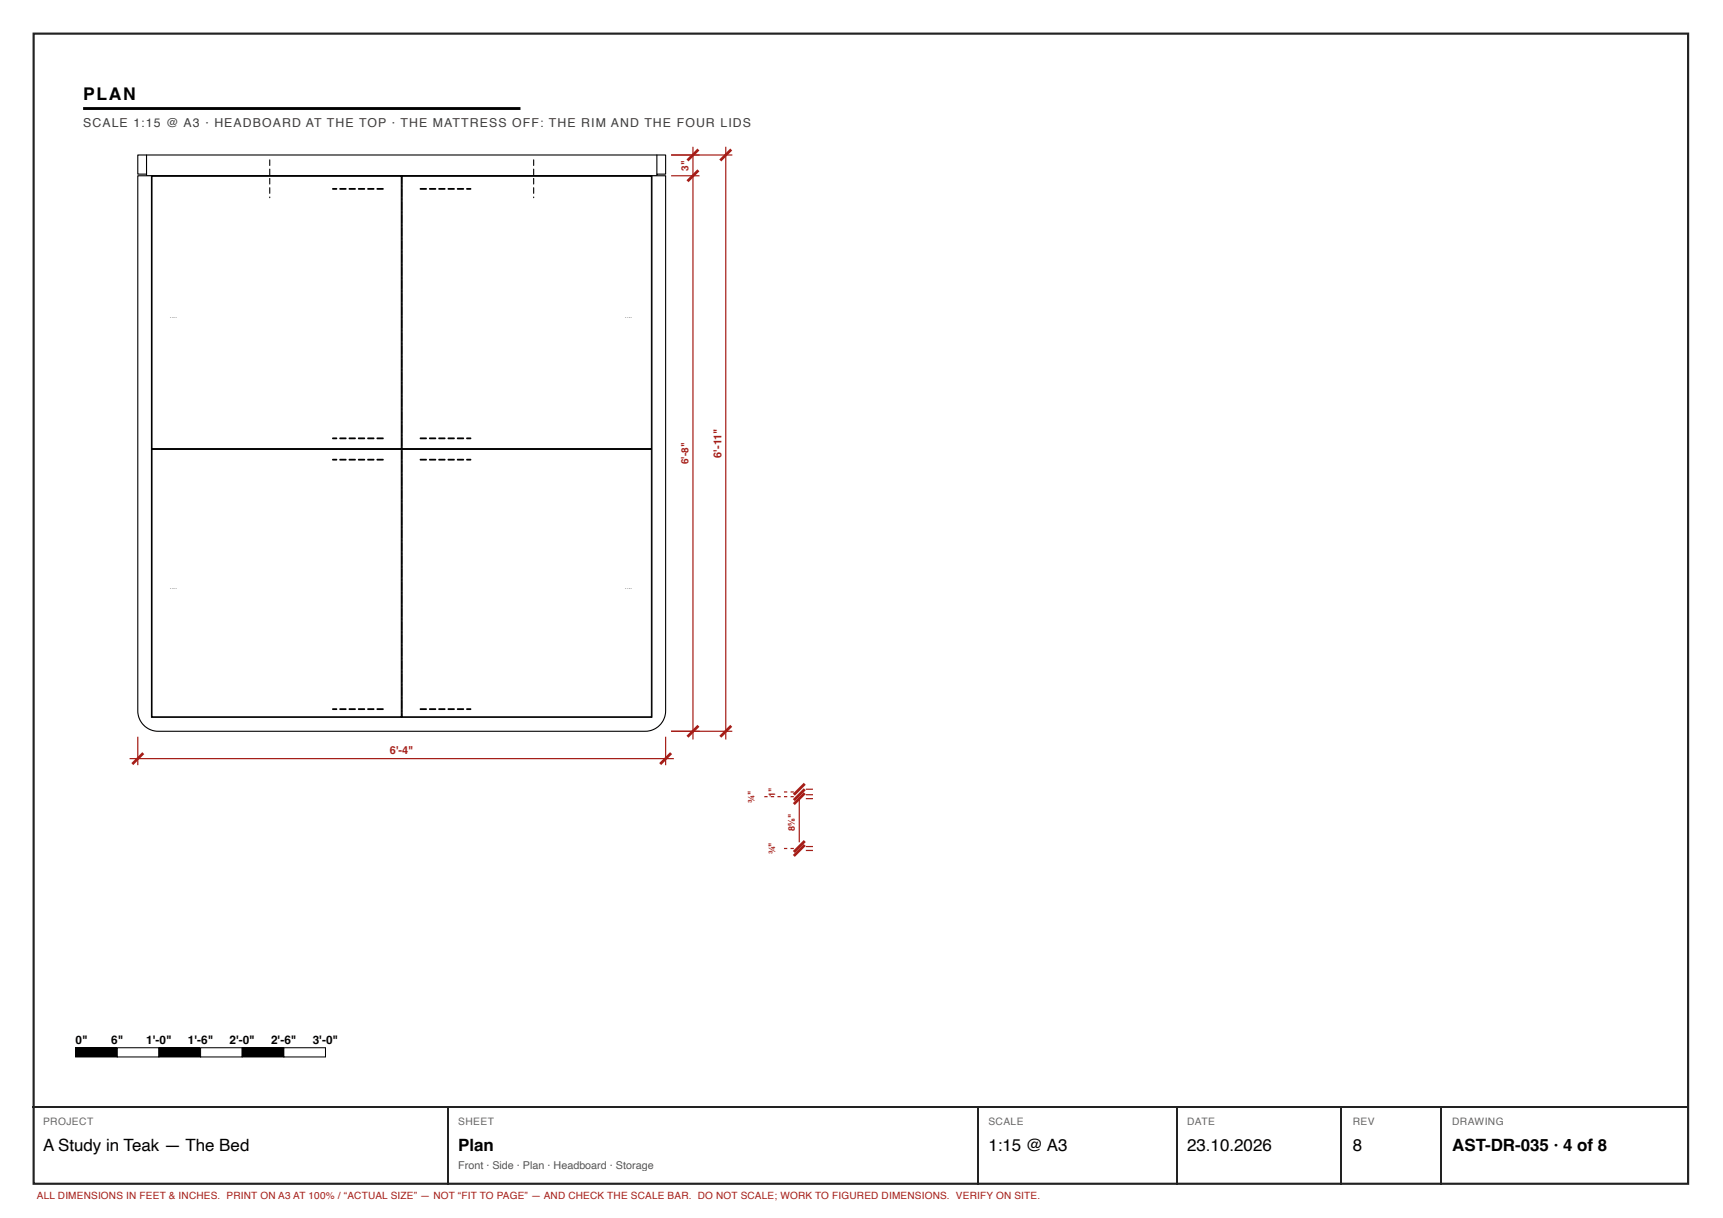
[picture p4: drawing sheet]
<svg xmlns="http://www.w3.org/2000/svg" width="420mm" height="297mm" viewBox="0 0 420 297" stroke-linecap="round" stroke-linejoin="round" font-family="sans-serif">
<path d="M8.2 8.2h403.5v280.5h-403.5z" fill="none" stroke="#222" stroke-width=".53"/>
<path d="M20.3 26.5h106.6" fill="none" stroke="#000" stroke-width=".7" stroke-linecap="butt"/>
<path d="M33.6 37.8h128.7v4.7h-2.1v.4h-124.5v-.4h-2.1z" fill="#fff"/>
<path d="M33.6 37.8h128.7v4.7h-2.1v.4h-124.5v-.4h-2.1zM35.7 37.8v4.7M160.2 37.8v4.7" fill="none" stroke="#000" stroke-width=".27"/>
<path d="M33.6 42.9h128.7v130.4a5 5 0 0 1-5 5h-118.7a5 5 0 0 1-5-5z" fill="#fff"/>
<path d="M33.6 42.9h128.7v130.4a5 5 0 0 1-5 5h-118.7a5 5 0 0 1-5-5z" fill="none" stroke="#000" stroke-width=".27"/>
<path d="M36.9 42.9h122.1v132h-122.1z" fill="#fff"/>
<path d="M36.9 42.9h122.1v132h-122.1z" fill="none" stroke="#000" stroke-width=".27"/>
<path d="M37.1 43h60.8v66.4h-60.8z" fill="#fff"/>
<path d="M37.1 43h60.8v66.4h-60.8z" fill="none" stroke="#000" stroke-width=".27"/>
<path d="M37.1 109.6h60.8v65.2h-60.8z" fill="#fff"/>
<path d="M37.1 109.6h60.8v65.2h-60.8z" fill="none" stroke="#000" stroke-width=".27"/>
<path d="M98.1 43h60.8v66.4h-60.8z" fill="#fff"/>
<path d="M98.1 43h60.8v66.4h-60.8z" fill="none" stroke="#000" stroke-width=".27"/>
<path d="M98.1 109.6h60.8v65.2h-60.8z" fill="#fff"/>
<path d="M98.1 109.6h60.8v65.2h-60.8z" fill="none" stroke="#000" stroke-width=".27"/>
<g fill="#000">
<path d="M65.7 38.9l.2 .1-.1 1.5-.1-.2zM65.7 41.2l.2 .1-.1 1.4-.1-.1zM65.7 43.4l.2 .1-.1 1.5-.1-.1zM65.7 45.7l.2 .1-.1 1.5-.1-.2zM65.6 48.1a.18 .18 0 0 1 .3 0 .18 .18 0 0 1-.3 0z"/>
<path d="M130.1 38.9l.2 .1-.2 1.5-.1-.2zM130.1 41.2l.2 .1-.2 1.4-.1-.1zM130.1 43.4l.2 .1-.2 1.5-.1-.1zM130.1 45.7l.2 .1-.2 1.5-.1-.2zM129.9 48.1a.2 .2 0 0 1 .4 0 .2 .2 0 0 1-.4 0z"/>
<path d="M91.9 45.9l1.5-.1a.22 .22 0 0 1 .2 .3 .22 .22 0 0 1-.2 .2h-1.5zM89.6 45.9l1.5-.1a.22 .22 0 0 1 .2 .3 .22 .22 0 0 1-.2 .2h-1.4zM87.3 45.9l1.5-.1a.22 .22 0 0 1 .3 .3 .22 .22 0 0 1-.3 .2h-1.4zM85.1 45.9l1.5-.1a.22 .22 0 0 1 .2 .3 .22 .22 0 0 1-.2 .2h-1.5zM82.8 45.9l1.5-.1a.22 .22 0 0 1 .2 .3 .22 .22 0 0 1-.2 .2h-1.4zM81 45.9l1-.1a.22 .22 0 0 1 .3 .3 .22 .22 0 0 1-.3 .2h-.9z"/>
<path d="M97.9 42.8l.2 .1v1.8l-.1 .2-.2-.2zM97.9 45.2h.2l-.1 .5-.2-.1zM97.9 46l.2 .1v1.8l-.1 .2-.2-.2zM97.9 48.4h.2l-.1 .5-.2-.1zM97.9 49.2l.2 .1v1.8l-.1 .2-.2-.2zM97.9 51.6h.2l-.1 .5-.2-.1zM97.9 52.4l.2 .1v1.8l-.1 .2-.2-.2zM97.9 54.8h.2l-.1 .5-.2-.1zM97.9 55.6l.2 .1v1.8l-.1 .2-.2-.2zM97.9 58h.2l-.1 .5-.2-.1zM97.9 58.8l.2 .1v1.8l-.1 .2-.2-.2zM97.9 61.2h.2l-.1 .5-.2-.1zM97.9 62l.2 .1v1.8l-.1 .2-.2-.2zM97.9 64.4h.2l-.1 .5-.2-.1zM97.9 65.2l.2 .1v1.8l-.1 .2-.2-.2zM97.9 67.6h.2l-.1 .5-.2-.1zM97.9 68.4l.2 .1v1.8l-.1 .2-.2-.2zM97.9 70.8h.2l-.1 .5-.2-.1zM97.9 71.6l.2 .1v1.8l-.1 .2-.2-.2zM97.9 74h.2l-.1 .5-.2-.1zM97.9 74.8l.2 .1v1.8l-.1 .2-.2-.2zM97.9 77.2h.2l-.1 .5-.2-.1zM97.9 78l.2 .1v1.8l-.1 .2-.2-.2zM97.9 80.4h.2l-.1 .5-.2-.1zM97.9 81.2l.2 .1v1.8l-.1 .2-.2-.2zM97.9 83.6h.2l-.1 .5-.2-.1zM97.9 84.4l.2 .1v1.8l-.1 .2-.2-.2zM97.9 86.8h.2l-.1 .5-.2-.1zM97.9 87.6l.2 .1v1.8l-.1 .2-.2-.2zM97.9 90h.2l-.1 .5-.2-.1zM97.9 90.8l.2 .1v1.8l-.1 .2-.2-.2zM97.9 93.2h.2l-.1 .5-.2-.1zM97.9 94l.2 .1v1.8l-.1 .2-.2-.2zM97.9 96.4h.2l-.1 .5-.2-.1zM97.9 97.2l.2 .1v1.8l-.1 .2-.2-.2zM97.9 99.6h.2l-.1 .5-.2-.1zM97.9 100.4l.2 .1v1.8l-.1 .2-.2-.2zM97.9 102.8h.2l-.1 .4h-.2zM97.9 103.6l.2 .1v1.8l-.1 .2-.2-.2zM97.9 106h.2l-.1 .4h-.2zM97.9 106.8l.2 .1v1.8l-.1 .2-.2-.2zM97.9 109.2h.2l-.1 .4h-.2zM97.9 110l.2 .1v1.8l-.1 .2-.2-.2zM97.9 112.4h.2l-.1 .4h-.2zM97.9 113.2l.2 .1v1.8l-.1 .2-.2-.2zM97.9 115.6h.2l-.1 .4h-.2zM97.9 116.4l.2 .1v1.8l-.1 .2-.2-.2zM97.9 118.8h.2l-.1 .4h-.2zM97.9 119.6l.2 .1v1.8l-.1 .2-.2-.2zM97.9 122h.2l-.1 .4h-.2zM97.9 122.8l.2 .1v1.8l-.1 .2-.2-.2zM97.9 125.2h.2l-.1 .4h-.2zM97.9 126l.2 .1v1.8l-.1 .2-.2-.2zM97.9 128.4h.2l-.1 .4h-.2zM97.9 129.2l.2 .1v1.8l-.1 .2-.2-.2zM97.9 131.6h.2l-.1 .4h-.2zM97.9 132.4l.2 .1v1.8l-.1 .2-.2-.2zM97.9 134.8h.2l-.1 .4h-.2zM97.9 135.6l.2 .1v1.8l-.1 .2-.2-.2zM97.9 138h.2l-.1 .4h-.2zM97.9 138.8l.2 .1v1.8l-.1 .2-.2-.2zM97.9 141.2h.2l-.1 .4h-.2zM97.9 142l.2 .1v1.8l-.1 .2-.2-.2zM97.9 144.4h.2l-.1 .4h-.2zM97.9 145.2l.2 .1v1.8l-.1 .2-.2-.2zM97.9 147.6h.2l-.1 .4h-.2zM97.9 148.4l.2 .1v1.8l-.1 .2-.2-.2zM97.9 150.8h.2l-.1 .4h-.2zM97.9 151.6l.2 .1v1.8l-.1 .2-.2-.2zM97.9 154h.2l-.1 .4h-.2zM97.9 154.8l.2 .1v1.8l-.1 .2-.2-.2zM97.9 157.2h.2l-.1 .4h-.2zM97.9 158l.2 .1v1.8l-.1 .2-.2-.2zM97.9 160.4h.2l-.1 .4h-.2zM97.9 161.2l.2 .1v1.8l-.1 .2-.2-.2zM97.9 163.6h.2l-.1 .4h-.2zM97.9 164.4l.2 .1v1.8l-.1 .2-.2-.2zM97.9 166.8h.2l-.1 .4h-.2zM97.9 167.6l.2 .1v1.8l-.1 .2-.2-.2zM97.9 170h.2l-.1 .4h-.2zM97.9 170.8l.2 .1v1.8l-.1 .2-.2-.2zM97.9 173.2h.2l-.1 .4h-.2zM97.9 174l.2 .1-.1 1z"/>
<path d="M102.4 45.9l1.5-.1a.22 .22 0 0 1 .2 .3 .22 .22 0 0 1-.2 .2h-1.4zM104.7 45.9l1.5-.1a.22 .22 0 0 1 .2 .3 .22 .22 0 0 1-.2 .2h-1.5zM106.9 45.9l1.5-.1a.22 .22 0 0 1 .3 .3 .22 .22 0 0 1-.3 .2h-1.4zM109.2 45.9l1.5-.1a.22 .22 0 0 1 .2 .3 .22 .22 0 0 1-.2 .2h-1.4zM111.5 45.9l1.5-.1a.22 .22 0 0 1 .2 .3 .22 .22 0 0 1-.2 .2h-1.5zM113.7 45.9l1-.1a.22 .22 0 0 1 .3 .3 .22 .22 0 0 1-.3 .2h-.9z"/>
<path d="M91.9 106.7h1.5a.22 .22 0 0 1 .2 .2 .22 .22 0 0 1-.2 .2h-1.5zM89.6 106.7h1.5a.22 .22 0 0 1 .2 .2 .22 .22 0 0 1-.2 .2h-1.4zM87.3 106.7h1.5a.22 .22 0 0 1 .3 .2 .22 .22 0 0 1-.3 .2h-1.4zM85.1 106.7h1.5a.22 .22 0 0 1 .2 .2 .22 .22 0 0 1-.2 .2h-1.5zM82.8 106.7h1.5a.22 .22 0 0 1 .2 .2 .22 .22 0 0 1-.2 .2h-1.4zM81 106.7h1a.22 .22 0 0 1 .3 .2 .22 .22 0 0 1-.3 .2h-.9z"/>
<path d="M91.9 111.9h1.5a.22 .22 0 0 1 .2 .2 .22 .22 0 0 1-.2 .2h-1.5zM89.6 111.9h1.5a.22 .22 0 0 1 .2 .2 .22 .22 0 0 1-.2 .2h-1.4zM87.3 111.9h1.5a.22 .22 0 0 1 .3 .2 .22 .22 0 0 1-.3 .2h-1.4zM85.1 111.9h1.5a.22 .22 0 0 1 .2 .2 .22 .22 0 0 1-.2 .2h-1.5zM82.8 111.9h1.5a.22 .22 0 0 1 .2 .2 .22 .22 0 0 1-.2 .2h-1.4zM81 111.9h1a.22 .22 0 0 1 .3 .2 .22 .22 0 0 1-.3 .2h-.9z"/>
<path d="M102.4 106.7h1.5a.22 .22 0 0 1 .2 .2 .22 .22 0 0 1-.2 .2h-1.4zM104.7 106.7h1.5a.22 .22 0 0 1 .2 .2 .22 .22 0 0 1-.2 .2h-1.5zM106.9 106.7h1.5a.22 .22 0 0 1 .3 .2 .22 .22 0 0 1-.3 .2h-1.4zM109.2 106.7h1.5a.22 .22 0 0 1 .2 .2 .22 .22 0 0 1-.2 .2h-1.4zM111.5 106.7h1.5a.22 .22 0 0 1 .2 .2 .22 .22 0 0 1-.2 .2h-1.5zM113.7 106.7h1a.22 .22 0 0 1 .3 .2 .22 .22 0 0 1-.3 .2h-.9z"/>
<path d="M102.4 111.9h1.5a.22 .22 0 0 1 .2 .2 .22 .22 0 0 1-.2 .2h-1.4zM104.7 111.9h1.5a.22 .22 0 0 1 .2 .2 .22 .22 0 0 1-.2 .2h-1.5zM106.9 111.9h1.5a.22 .22 0 0 1 .3 .2 .22 .22 0 0 1-.3 .2h-1.4zM109.2 111.9h1.5a.22 .22 0 0 1 .2 .2 .22 .22 0 0 1-.2 .2h-1.4zM111.5 111.9h1.5a.22 .22 0 0 1 .2 .2 .22 .22 0 0 1-.2 .2h-1.5zM113.7 111.9h1a.22 .22 0 0 1 .3 .2 .22 .22 0 0 1-.3 .2h-.9z"/>
<path d="M91.9 172.8l1.5-.1a.22 .22 0 0 1 .2 .2 .22 .22 0 0 1-.2 .2h-1.5zM89.6 172.8l1.5-.1a.22 .22 0 0 1 .2 .2 .22 .22 0 0 1-.2 .2h-1.4zM87.3 172.8l1.5-.1a.22 .22 0 0 1 .3 .2 .22 .22 0 0 1-.3 .2h-1.4zM85.1 172.8l1.5-.1a.22 .22 0 0 1 .2 .2 .22 .22 0 0 1-.2 .2h-1.5zM82.8 172.8l1.5-.1a.22 .22 0 0 1 .2 .2 .22 .22 0 0 1-.2 .2h-1.4zM81 172.8l1-.1a.22 .22 0 0 1 .3 .2 .22 .22 0 0 1-.3 .2h-.9z"/>
<path d="M102.4 172.8l1.5-.1a.22 .22 0 0 1 .2 .2 .22 .22 0 0 1-.2 .2h-1.4zM104.7 172.8l1.5-.1a.22 .22 0 0 1 .2 .2 .22 .22 0 0 1-.2 .2h-1.5zM106.9 172.8l1.5-.1a.22 .22 0 0 1 .3 .2 .22 .22 0 0 1-.3 .2h-1.4zM109.2 172.8l1.5-.1a.22 .22 0 0 1 .2 .2 .22 .22 0 0 1-.2 .2h-1.4zM111.5 172.8l1.5-.1a.22 .22 0 0 1 .2 .2 .22 .22 0 0 1-.2 .2h-1.5zM113.7 172.8l1-.1a.22 .22 0 0 1 .3 .2 .22 .22 0 0 1-.3 .2h-.9z"/>
</g>
<g fill="none" stroke="#a51d17" stroke-width=".29">
<path d="M163.7 37.8h14.9M169 35.8v144.5M177 35.8v144.5M163.7 42.9h6.9M33.6 179.7v6.9M162.3 179.7v6.9M163.7 178.3h14.9M31.6 185h132.7M194.9 194.5v10.9M196.5 194.7h1.8M196.5 193.8h1.8M196.5 192.5h1.8"/>
<path d="M196.5 207.4h1.8M196.5 206.4h1.8"/>
</g>
<path d="M170.3 36.5l-2.6 2.6M178.3 36.5l-2.6 2.6M170.3 41.5l-2.6 2.7M170.3 177l-2.6 2.7M178.3 177l-2.6 2.7M34.9 183.7l-2.6 2.6M163.7 183.7l-2.7 2.6M196.3 193.4l-2.7 2.7M196.3 192.5l-2.7 2.6M196.3 191.1l-2.7 2.7M196.3 206.1l-2.7 2.6M196.3 205.1l-2.7 2.7" fill="none" stroke="#a51d17" stroke-width=".68" stroke-linecap="butt"/>
<g fill="#a51d17">
<path d="M192.8 206.8h.8v.3h-.8zM191.2 206.8h.8v.3h-.8z"/>
<path d="M192.8 194.1h.8v.3h-.8zM191.2 194.1h.8v.3h-.8zM189.6 194.1h.8v.3h-.8zM188 194.1h.8v.3h-.8zM186.4 194.1h.8v.3h-.8z"/>
<path d="M192.8 193h.8v.3h-.8zM191.2 193h.8v.3h-.8z"/>
</g>
<path d="M18.4 255.5h10.2v2.2h-10.2z" fill="#000"/>
<path d="M18.4 255.5h10.2v2.2h-10.2z" fill="none" stroke="#000" stroke-width=".25"/>
<path d="M28.6 255.5h10.2v2.2h-10.2z" fill="#fff"/>
<path d="M28.6 255.5h10.2v2.2h-10.2zM38.8 255.5h10.1v2.2h-10.1z" fill="none" stroke="#000" stroke-width=".25"/>
<path d="M38.8 255.5h10.1v2.2h-10.1z" fill="#000"/>
<path d="M48.9 255.5h10.2v2.2h-10.2z" fill="#fff"/>
<path d="M48.9 255.5h10.2v2.2h-10.2zM59.1 255.5h10.1v2.2h-10.1z" fill="none" stroke="#000" stroke-width=".25"/>
<path d="M59.1 255.5h10.1v2.2h-10.1z" fill="#000"/>
<path d="M69.2 255.5h10.2v2.2h-10.2z" fill="#fff"/>
<path d="M69.2 255.5h10.2v2.2h-10.2z" fill="none" stroke="#000" stroke-width=".25"/>
<path d="M7.9 270h404.1M109.1 270.1v18.8M238.5 270.1v18.8M286.9 270.1v18.8M327.2 270.1v18.8M351.5 270.1v18.8" fill="none" stroke="#222" stroke-width=".26"/>
<text font-size="4.3" x="20.3" y="24.5">PLAN</text>
<g font-size="4.1">
<text x="10.5" y="280.7">A Study in Teak — The Bed</text>
<text x="111.8" y="280.7">Plan</text>
<text x="241" y="280.7">1:15 @ A3</text>
<text x="289.5" y="280.7">23.10.2026</text>
<text x="329.9" y="280.7">8</text>
<text x="354.1" y="280.7">AST-DR-035 · 4 of 8</text>
</g>
<text font-size="3" fill="#3d3d3d" x="20.3" y="30.9">SCALE 1:15 @ A3 · HEADBOARD AT THE TOP · THE MATTRESS OFF: THE RIM AND THE FOUR LIDS</text>
<g font-size="2.9">
<text x="18.4" y="254.5">0&quot;</text>
<text x="27.1" y="254.5">6&quot;</text>
<text x="35.6" y="254.5">1'-0&quot;</text>
<text x="45.8" y="254.5">1'-6&quot;</text>
<text x="56" y="254.5">2'-0&quot;</text>
<text x="66.1" y="254.5">2'-6&quot;</text>
<text x="76.3" y="254.5">3'-0&quot;</text>
</g>
<g font-size="2.7" fill="#a51d17">
<text x="175.9" y="111.6" transform="rotate(-90 175.9 111.6)">6'-11&quot;</text>
<text x="95.1" y="183.9">6'-4&quot;</text>
</g>
<text font-size="2.6" fill="#555" x="111.8" y="285">Front · Side · Plan · Headboard · Storage</text>
<g font-size="2.5" fill="#666">
<text x="10.5" y="274.4">PROJECT</text>
<text x="111.8" y="274.4">SHEET</text>
<text x="241" y="274.4">SCALE</text>
<text x="289.5" y="274.4">DATE</text>
<text x="329.9" y="274.4">REV</text>
<text x="354.1" y="274.4">DRAWING</text>
</g>
<g font-size="2.4" fill="#a51d17">
<text x="167.9" y="41.6" transform="rotate(-90 167.9 41.6)">3&quot;</text>
<text x="167.9" y="113.2" transform="rotate(-90 167.9 113.2)">6'-8&quot;</text>
<text x="9" y="292.4">ALL DIMENSIONS IN FEET &amp; INCHES. PRINT ON A3 AT 100% / “ACTUAL SIZE” — NOT “FIT TO PAGE” — AND CHECK THE SCALE BAR. DO NOT SCALE; WORK TO FIGURED DIMENSIONS. VERIFY ON SITE.</text>
</g>
<g font-size="2.2" fill="#a51d17">
<text x="184" y="195.7" transform="rotate(-90 184 195.7)">¾&quot;</text>
<text x="189.1" y="194.3" transform="rotate(-90 189.1 194.3)">1&quot;</text>
<text x="193.9" y="202.7" transform="rotate(-90 193.9 202.7)">8⅝&quot;</text>
<text x="189.1" y="208.4" transform="rotate(-90 189.1 208.4)">¾&quot;</text>
</g>
<g font-size=".3">
<text x="41.6" y="77.5">L</text>
<text x="42.1" y="77.5">I</text>
<text x="42.4" y="77.5">F</text>
<text x="42.9" y="77.5">T</text>
<text x="152.6" y="77.5">L</text>
<text x="153" y="77.5">I</text>
<text x="153.4" y="77.5">F</text>
<text x="153.9" y="77.5">T</text>
<text x="41.6" y="143.5">L</text>
<text x="42.1" y="143.5">I</text>
<text x="42.4" y="143.5">F</text>
<text x="42.9" y="143.5">T</text>
<text x="152.6" y="143.5">L</text>
<text x="153" y="143.5">I</text>
<text x="153.4" y="143.5">F</text>
<text x="153.9" y="143.5">T</text>
</g>
</svg>
